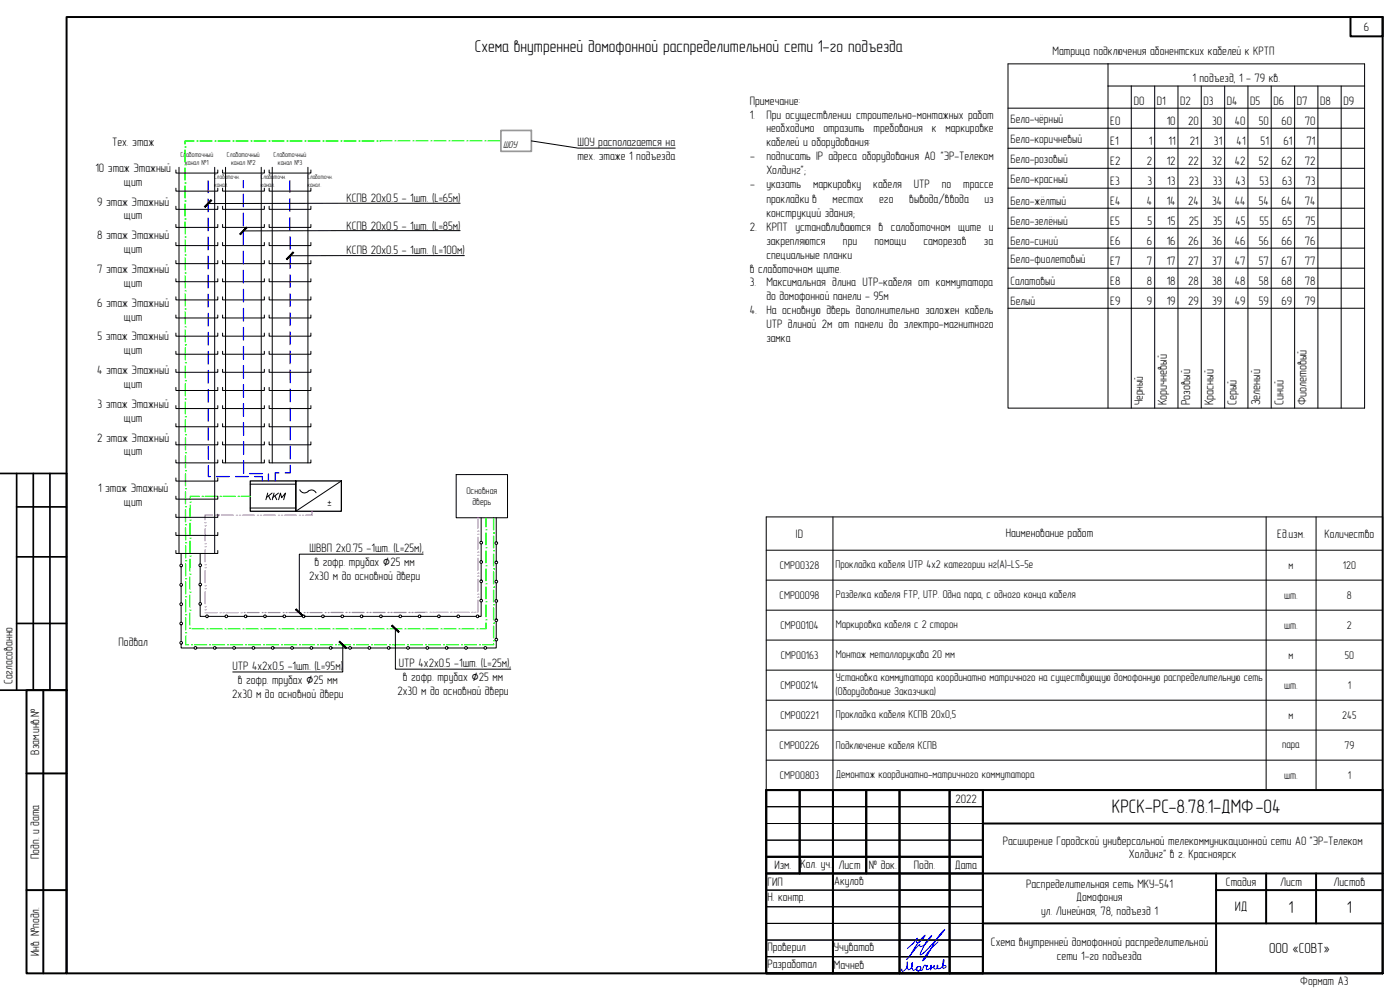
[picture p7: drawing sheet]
<svg xmlns="http://www.w3.org/2000/svg" width="420mm" height="297mm" viewBox="0 0 420 297" stroke-linecap="round" stroke-linejoin="round" font-family="sans-serif">
<g fill="none" stroke="#000" stroke-width=".59">
<path d="M20 5.1h395v286.9h-395zM8 207.1h12v84.9h-12zM13 207.1v84.9M8 232.1h12M230 237.1h185v54.9h-185zM240 237.1v25M250 237.1v54.9M260 237.1v25M270 237.1v54.9M285 237.1v54.9M295 237.1v54.9M230 257.1h65"/>
<path d="M295 247.1h120M8 267.1h12M230 262.1h185M295 277.1h120M365 267.1h50M365 262.1v29.9M380 262.1v15M395 262.1v15"/>
</g>
<path d="M230 237.1h65v54.9h-65zM240 237.1v25M250 237.1v54.9M260 237.1v25M270 237.1v54.9M285 237.1v54.9M230 257.1h65M230 262.1h65" fill="none" stroke="#000" stroke-width=".59"/>
<path d="M230 242h65M230 247.1h65M230 252.1h65M230 267.1h65M230 272.1h65M230 277.1h65M230 282.1h65M230 287h65" fill="none" stroke="#000" stroke-width=".3"/>
<!-- layer: 0 -->
<path d="M270 262.1h15v5h-15zM270 267.1h15v5h-15zM270 287h15v5h-15zM270 282.1h15v4.9h-15z" fill="none" stroke="#000" stroke-width=".3"/>
<path d="M281.5 282.6a17.7 17.7 0 0 0-4.5 5.3l-.1 .4 1.3-1.4a29.4 29.4 0 0 1 4.7-7.5l.6-.4a41.4 41.4 0 0 1-6.4 7l-.9 .5a13.5 13.5 0 0 1 3.4-5.8 5.3 5.3 0 0 1-3.4 3.3l-.1-.6-1.1 .9-2.9 3.6 1.5-1.8 2.5-3.9 1.6-1.6a3.8 3.8 0 0 1-2.5 2.2l-.1-.5 .2-.8-1 1.3-2 1.8M283.2 289.8a.38 .38 0 0 1 .6-.1 .38 .38 0 0 1-.1 .6l-.7 .1v-1.6l.2-.9a2.57 2.57 0 0 1-1.5 2.8 .67 .67 0 0 1-.4-1.1 .71 .71 0 0 1-.1 .9 .71 .71 0 0 1-.9 0l.1-.8v.3l-.8 .4-.3 .6 .1-1.4a1.16 1.16 0 0 1-1.4 1.2l.3-1.2v.3l-.3 .2-.3-.5-.3 .1-.5 1.2-.4 .3-.2-1.1a.83 .83 0 0 1-.2 .9 .83 .83 0 0 1-.8 .2 .7 .7 0 0 1 0-1 .7 .7 0 0 1 1 0l-.2 .9-.4 .3a.68 .68 0 0 1-.6-.6 .68 .68 0 0 1 .3-.7l-.2 .1a1.02 1.02 0 0 1-1.3 .8 2.17 2.17 0 0 1-.1-2.2 1.61 1.61 0 0 1-1.2 2.1l-.3-2.2a2.14 2.14 0 0 1-1.5 2.7l-.2-.7" fill="none" stroke="#00f" stroke-width=".3"/>
<g fill="none" stroke="#000" stroke-width=".3">
<path d="M302.5 19.2h107v103.3h-107zM332.5 19.2v103.3M302.5 32.5h107M302.5 38.5h107M332.5 25.8h77M339.5 25.8v96.7M346.5 25.8v96.7M353.5 25.8v96.7M360.5 25.8v96.7M367.5 25.8v96.7M374.5 25.8v96.7M381.5 25.8v96.7"/>
<path d="M388.5 25.8v96.7M395.5 25.8v96.7M402.5 25.8v96.7M302.5 44.5h107M302.5 50.5h107M302.5 56.5h107M302.5 62.5h107M302.5 68.5h107M302.5 74.5h107M302.5 80.5h107M302.5 86.5h107M302.5 92.5h107"/>
<path d="M230 242h65M230 247.1h65M230 252.1h65M230 267.1h65M230 272.1h65M230 277.1h65M230 282.1h65M230 287h65"/>
</g>
<path d="M0 142.1h20v65h-20M5 142.1v65M5 152.1h15M10 142.1v65M15 142.1v65M5 167.1h15M5 187.1h15" fill="none" stroke="#000" stroke-width=".51"/>
<!-- layer: 0 -->
<path d="M405.3 5.1h9.7v5.8h-9.7z" fill="none" stroke="#000" stroke-width=".59"/>
<path d="M230 155.1h185v82h-185zM250 155.1v82M380 155.1v82M395 155.1v82M230 165.1h185M230 174.1h185M230 183.1h185M230 192.1h185M230 201.1h185M230 210.1h185M230 219.1h185M230 228.1h185" fill="none" stroke="#000" stroke-width=".3"/>
<path d="M148.1 155.3v3.7" fill="none" stroke="#0f0" stroke-width=".38"/>
<circle cx="148.1" cy="159.9" r=".19" fill="#0f0"/>
<path d="M148.1 160.8v3.6" fill="none" stroke="#0f0" stroke-width=".38"/>
<circle cx="148.1" cy="165.3" r=".19" fill="#0f0"/>
<path d="M148.1 166.2v3.6" fill="none" stroke="#0f0" stroke-width=".38"/>
<circle cx="148.1" cy="170.7" r=".19" fill="#0f0"/>
<path d="M148.1 171.6v3.6" fill="none" stroke="#0f0" stroke-width=".38"/>
<circle cx="148.1" cy="176.1" r=".19" fill="#0f0"/>
<path d="M148.1 177v3.6" fill="none" stroke="#0f0" stroke-width=".38"/>
<circle cx="148.1" cy="181.5" r=".19" fill="#0f0"/>
<path d="M148.1 182.4v3.6" fill="none" stroke="#0f0" stroke-width=".38"/>
<circle cx="148.1" cy="186.9" r=".19" fill="#0f0"/>
<path d="M148.1 187.8v3.6" fill="none" stroke="#0f0" stroke-width=".38"/>
<circle cx="148.1" cy="192.3" r=".19" fill="#0f0"/>
<path d="M148.1 193.2v.3h-3.3" fill="none" stroke="#0f0" stroke-width=".38"/>
<circle cx="143.9" cy="193.5" r=".19" fill="#0f0"/>
<path d="M139.4 193.5h3.6" fill="none" stroke="#0f0" stroke-width=".38"/>
<circle cx="138.5" cy="193.5" r=".19" fill="#0f0"/>
<path d="M134 193.5h3.6" fill="none" stroke="#0f0" stroke-width=".38"/>
<circle cx="133.1" cy="193.5" r=".19" fill="#0f0"/>
<path d="M128.6 193.5h3.6" fill="none" stroke="#0f0" stroke-width=".38"/>
<circle cx="127.7" cy="193.5" r=".19" fill="#0f0"/>
<path d="M123.2 193.5h3.6" fill="none" stroke="#0f0" stroke-width=".38"/>
<circle cx="122.3" cy="193.5" r=".19" fill="#0f0"/>
<path d="M117.8 193.5h3.6" fill="none" stroke="#0f0" stroke-width=".38"/>
<circle cx="116.9" cy="193.5" r=".19" fill="#0f0"/>
<path d="M112.4 193.5h3.6" fill="none" stroke="#0f0" stroke-width=".38"/>
<circle cx="111.5" cy="193.5" r=".19" fill="#0f0"/>
<path d="M107 193.5h3.6" fill="none" stroke="#0f0" stroke-width=".38"/>
<circle cx="106.1" cy="193.5" r=".19" fill="#0f0"/>
<path d="M101.6 193.5h3.6" fill="none" stroke="#0f0" stroke-width=".38"/>
<circle cx="100.7" cy="193.5" r=".19" fill="#0f0"/>
<path d="M96.2 193.5h3.6" fill="none" stroke="#0f0" stroke-width=".38"/>
<circle cx="95.3" cy="193.5" r=".19" fill="#0f0"/>
<path d="M90.8 193.5h3.6" fill="none" stroke="#0f0" stroke-width=".38"/>
<circle cx="89.9" cy="193.5" r=".19" fill="#0f0"/>
<path d="M85.4 193.5h3.6" fill="none" stroke="#0f0" stroke-width=".38"/>
<circle cx="84.5" cy="193.5" r=".19" fill="#0f0"/>
<path d="M80 193.5h3.6" fill="none" stroke="#0f0" stroke-width=".38"/>
<circle cx="79.1" cy="193.5" r=".19" fill="#0f0"/>
<path d="M74.6 193.5h3.6" fill="none" stroke="#0f0" stroke-width=".38"/>
<circle cx="73.7" cy="193.5" r=".19" fill="#0f0"/>
<path d="M69.2 193.5h3.6" fill="none" stroke="#0f0" stroke-width=".38"/>
<circle cx="68.3" cy="193.5" r=".19" fill="#0f0"/>
<path d="M63.8 193.5h3.6" fill="none" stroke="#0f0" stroke-width=".38"/>
<circle cx="62.9" cy="193.5" r=".19" fill="#0f0"/>
<path d="M58.4 193.5h3.6" fill="none" stroke="#0f0" stroke-width=".38"/>
<circle cx="57.5" cy="193.5" r=".19" fill="#0f0"/>
<path d="M55.8 190.8v2.7h.8" fill="none" stroke="#0f0" stroke-width=".38"/>
<circle cx="55.7" cy="189.9" r=".19" fill="#0f0"/>
<path d="M55.7 185.4v3.6" fill="none" stroke="#0f0" stroke-width=".38"/>
<circle cx="55.7" cy="184.5" r=".19" fill="#0f0"/>
<path d="M55.7 180v3.6" fill="none" stroke="#0f0" stroke-width=".38"/>
<circle cx="55.7" cy="179.1" r=".19" fill="#0f0"/>
<path d="M55.7 174.6v3.6" fill="none" stroke="#0f0" stroke-width=".38"/>
<circle cx="55.7" cy="173.7" r=".19" fill="#0f0"/>
<path d="M55.7 169.2v3.6" fill="none" stroke="#0f0" stroke-width=".38"/>
<circle cx="55.7" cy="168.3" r=".19" fill="#0f0"/>
<path d="M55.7 163.8v3.6" fill="none" stroke="#0f0" stroke-width=".38"/>
<circle cx="55.7" cy="162.9" r=".19" fill="#0f0"/>
<path d="M55.7 158.4v3.6" fill="none" stroke="#0f0" stroke-width=".38"/>
<circle cx="55.7" cy="157.5" r=".19" fill="#0f0"/>
<path d="M55.7 153v3.6" fill="none" stroke="#0f0" stroke-width=".38"/>
<circle cx="55.7" cy="152.1" r=".19" fill="#0f0"/>
<path d="M55.7 147.6v3.6" fill="none" stroke="#0f0" stroke-width=".38"/>
<circle cx="55.7" cy="146.7" r=".19" fill="#0f0"/>
<path d="M55.7 142.2v3.6" fill="none" stroke="#0f0" stroke-width=".38"/>
<circle cx="55.7" cy="141.3" r=".19" fill="#0f0"/>
<path d="M55.7 136.8v3.6" fill="none" stroke="#0f0" stroke-width=".38"/>
<circle cx="55.7" cy="135.9" r=".19" fill="#0f0"/>
<path d="M55.7 131.4v3.6" fill="none" stroke="#0f0" stroke-width=".38"/>
<circle cx="55.7" cy="130.5" r=".19" fill="#0f0"/>
<path d="M55.6 126v3.6" fill="none" stroke="#0f0" stroke-width=".38"/>
<circle cx="55.6" cy="125.1" r=".19" fill="#0f0"/>
<path d="M55.6 120.6v3.6" fill="none" stroke="#0f0" stroke-width=".38"/>
<circle cx="55.6" cy="119.7" r=".19" fill="#0f0"/>
<path d="M55.6 115.2v3.6" fill="none" stroke="#0f0" stroke-width=".38"/>
<circle cx="55.6" cy="114.3" r=".19" fill="#0f0"/>
<path d="M55.6 109.8v3.6" fill="none" stroke="#0f0" stroke-width=".38"/>
<circle cx="55.6" cy="108.9" r=".19" fill="#0f0"/>
<path d="M55.6 104.4v3.6" fill="none" stroke="#0f0" stroke-width=".38"/>
<circle cx="55.6" cy="103.5" r=".19" fill="#0f0"/>
<path d="M55.6 99v3.6" fill="none" stroke="#0f0" stroke-width=".38"/>
<circle cx="55.6" cy="98.1" r=".19" fill="#0f0"/>
<path d="M55.6 93.6v3.6" fill="none" stroke="#0f0" stroke-width=".38"/>
<circle cx="55.6" cy="92.7" r=".19" fill="#0f0"/>
<path d="M55.6 88.2v3.6" fill="none" stroke="#0f0" stroke-width=".38"/>
<circle cx="55.6" cy="87.3" r=".19" fill="#0f0"/>
<path d="M55.6 82.8v3.6" fill="none" stroke="#0f0" stroke-width=".38"/>
<circle cx="55.6" cy="81.9" r=".19" fill="#0f0"/>
<path d="M55.6 77.4v3.6" fill="none" stroke="#0f0" stroke-width=".38"/>
<circle cx="55.6" cy="76.5" r=".19" fill="#0f0"/>
<path d="M55.6 72v3.6" fill="none" stroke="#0f0" stroke-width=".38"/>
<circle cx="55.6" cy="71.1" r=".19" fill="#0f0"/>
<path d="M55.5 66.6l.1 3.6" fill="none" stroke="#0f0" stroke-width=".38"/>
<circle cx="55.5" cy="65.7" r=".19" fill="#0f0"/>
<path d="M55.5 61.2v3.6" fill="none" stroke="#0f0" stroke-width=".38"/>
<circle cx="55.5" cy="60.3" r=".19" fill="#0f0"/>
<path d="M55.5 55.8v3.6" fill="none" stroke="#0f0" stroke-width=".38"/>
<circle cx="55.5" cy="54.9" r=".19" fill="#0f0"/>
<path d="M55.5 50.4v3.6" fill="none" stroke="#0f0" stroke-width=".38"/>
<circle cx="55.5" cy="49.5" r=".19" fill="#0f0"/>
<path d="M55.5 45v3.6" fill="none" stroke="#0f0" stroke-width=".38"/>
<circle cx="55.5" cy="44.1" r=".19" fill="#0f0"/>
<path d="M58.3 42.3h-2.8v.9" fill="none" stroke="#0f0" stroke-width=".38"/>
<circle cx="59.1" cy="42.3" r=".19" fill="#0f0"/>
<path d="M60 42.3h3.6" fill="none" stroke="#0f0" stroke-width=".38"/>
<circle cx="64.6" cy="42.3" r=".19" fill="#0f0"/>
<path d="M69 42.3h-3.6" fill="none" stroke="#0f0" stroke-width=".38"/>
<circle cx="69.9" cy="42.3" r=".19" fill="#0f0"/>
<path d="M70.8 42.3h3.6" fill="none" stroke="#0f0" stroke-width=".38"/>
<circle cx="75.4" cy="42.3" r=".19" fill="#0f0"/>
<path d="M76.2 42.3h3.6" fill="none" stroke="#0f0" stroke-width=".38"/>
<circle cx="80.7" cy="42.3" r=".19" fill="#0f0"/>
<path d="M81.7 42.3h3.6" fill="none" stroke="#0f0" stroke-width=".38"/>
<circle cx="86.1" cy="42.3" r=".19" fill="#0f0"/>
<path d="M87 42.3h3.6" fill="none" stroke="#0f0" stroke-width=".38"/>
<circle cx="91.5" cy="42.3" r=".19" fill="#0f0"/>
<path d="M92.5 42.3h3.6" fill="none" stroke="#0f0" stroke-width=".38"/>
<circle cx="96.9" cy="42.3" r=".19" fill="#0f0"/>
<path d="M97.8 42.3h3.6" fill="none" stroke="#0f0" stroke-width=".38"/>
<circle cx="102.3" cy="42.3" r=".19" fill="#0f0"/>
<path d="M103.3 42.3h3.5" fill="none" stroke="#0f0" stroke-width=".38"/>
<circle cx="107.7" cy="42.3" r=".19" fill="#0f0"/>
<path d="M108.6 42.3h3.6" fill="none" stroke="#0f0" stroke-width=".38"/>
<circle cx="113.2" cy="42.3" r=".19" fill="#0f0"/>
<path d="M117.6 42.2l-3.6 .1" fill="none" stroke="#0f0" stroke-width=".38"/>
<circle cx="118.5" cy="42.2" r=".19" fill="#0f0"/>
<path d="M119.4 42.2h3.6" fill="none" stroke="#0f0" stroke-width=".38"/>
<circle cx="124" cy="42.2" r=".19" fill="#0f0"/>
<path d="M124.8 42.2h3.6" fill="none" stroke="#0f0" stroke-width=".38"/>
<circle cx="129.3" cy="42.2" r=".19" fill="#0f0"/>
<path d="M130.3 42.2h3.6" fill="none" stroke="#0f0" stroke-width=".38"/>
<circle cx="134.7" cy="42.2" r=".19" fill="#0f0"/>
<path d="M135.6 42.2h3.6" fill="none" stroke="#0f0" stroke-width=".38"/>
<circle cx="140.1" cy="42.2" r=".19" fill="#0f0"/>
<path d="M141.1 42.2h3.6" fill="none" stroke="#0f0" stroke-width=".38"/>
<circle cx="145.5" cy="42.2" r=".19" fill="#0f0"/>
<path d="M146.4 42.2h3.7M145.8 155.3v2.8" fill="none" stroke="#0f0" stroke-width=".38"/>
<path d="M136.9 142.4h15.4v12.9h-15.4z" fill="none" stroke="#000" stroke-width=".3"/>
<path d="M75.1 144.3h13.7v9.1h-13.7zM88.8 144.3h13.6v9.1h-13.6z" fill="none" stroke="#000" stroke-width=".38"/>
<path d="M75.1 145.3h13.7M75.1 152.4h13.7M90 147a1.5 1.5 0 0 0 2.5 .4M92.5 147.4a1.5 1.5 0 0 1 2.3 .5M102.4 144.3l-13.6 9.1" fill="none" stroke="#000" stroke-width=".3"/>
<g fill="none" stroke="#000" stroke-width=".3">
<path d="M66.8 51v.9h12.5v-.9M66.8 56.5v.8h12.5v-.8M67.7 50.2v88.7M78.4 50.2v88.7M66.8 61.9v.9h12.5v-.9M66.8 67.3v.9h12.5v-.9M66.8 72.8v.9h12.5v-.9M66.8 78.2v.9h12.5v-.9M66.8 83.6v.9h12.5v-.9M66.8 89.1v.9h12.5v-.9M66.8 94.5v.9h12.5v-.9M66.8 99.9v1h12.5v-1"/>
<path d="M66.8 105.4v.9h12.5v-.9M66.8 110.8v.9h12.5v-.9M66.8 116.2v1h12.5v-1M66.8 121.7v.9h12.5v-.9M66.8 127.1v.9h12.5v-.9M66.8 132.6v.9h12.5v-.9M66.8 138v.9h12.5v-.9"/>
</g>
<circle cx="145.8" cy="158.9" r=".19" fill="#0f0"/>
<path d="M145.8 159.8v3.6" fill="none" stroke="#0f0" stroke-width=".38"/>
<circle cx="145.8" cy="164.3" r=".19" fill="#0f0"/>
<path d="M145.8 165.3v3.6" fill="none" stroke="#0f0" stroke-width=".38"/>
<circle cx="145.8" cy="169.7" r=".19" fill="#0f0"/>
<path d="M145.8 170.6v3.6" fill="none" stroke="#0f0" stroke-width=".38"/>
<circle cx="145.8" cy="175.2" r=".19" fill="#0f0"/>
<path d="M145.8 176.1v3.5" fill="none" stroke="#0f0" stroke-width=".38"/>
<circle cx="145.8" cy="180.5" r=".19" fill="#0f0"/>
<path d="M145.8 181.4v3.6" fill="none" stroke="#0f0" stroke-width=".38"/>
<circle cx="145.8" cy="186" r=".19" fill="#0f0"/>
<path d="M145.8 186.8v1.9h-1.7" fill="none" stroke="#0f0" stroke-width=".38"/>
<circle cx="143.2" cy="188.7" r=".19" fill="#0f0"/>
<path d="M138.6 188.7h3.6" fill="none" stroke="#0f0" stroke-width=".38"/>
<circle cx="137.8" cy="188.7" r=".19" fill="#0f0"/>
<path d="M133.3 188.7h3.6" fill="none" stroke="#0f0" stroke-width=".38"/>
<circle cx="132.4" cy="188.7" r=".19" fill="#0f0"/>
<path d="M127.8 188.7h3.6" fill="none" stroke="#0f0" stroke-width=".38"/>
<circle cx="127" cy="188.7" r=".19" fill="#0f0"/>
<path d="M122.5 188.7h3.6" fill="none" stroke="#0f0" stroke-width=".38"/>
<circle cx="121.5" cy="188.7" r=".19" fill="#0f0"/>
<path d="M117.1 188.7h3.5" fill="none" stroke="#0f0" stroke-width=".38"/>
<circle cx="116.2" cy="188.7" r=".19" fill="#0f0"/>
<path d="M111.7 188.7h3.6" fill="none" stroke="#0f0" stroke-width=".38"/>
<circle cx="110.7" cy="188.7" r=".19" fill="#0f0"/>
<path d="M106.3 188.7h3.6" fill="none" stroke="#0f0" stroke-width=".38"/>
<circle cx="105.4" cy="188.7" r=".19" fill="#0f0"/>
<path d="M100.9 188.7h3.6" fill="none" stroke="#0f0" stroke-width=".38"/>
<circle cx="99.9" cy="188.7" r=".19" fill="#0f0"/>
<path d="M95.5 188.7h3.6" fill="none" stroke="#0f0" stroke-width=".38"/>
<circle cx="94.6" cy="188.7" r=".19" fill="#0f0"/>
<path d="M90 188.7h3.6" fill="none" stroke="#0f0" stroke-width=".38"/>
<circle cx="89.2" cy="188.7" r=".19" fill="#0f0"/>
<path d="M84.7 188.7h3.6" fill="none" stroke="#0f0" stroke-width=".38"/>
<circle cx="83.8" cy="188.7" r=".19" fill="#0f0"/>
<path d="M79.2 188.7h3.6" fill="none" stroke="#0f0" stroke-width=".38"/>
<circle cx="78.4" cy="188.7" r=".19" fill="#0f0"/>
<path d="M73.9 188.7h3.6" fill="none" stroke="#0f0" stroke-width=".38"/>
<circle cx="72.9" cy="188.7" r=".19" fill="#0f0"/>
<path d="M68.5 188.7h3.6" fill="none" stroke="#0f0" stroke-width=".38"/>
<circle cx="67.6" cy="188.7" r=".19" fill="#0f0"/>
<path d="M63.1 188.7h3.6" fill="none" stroke="#0f0" stroke-width=".38"/>
<circle cx="62.1" cy="188.7" r=".19" fill="#0f0"/>
<path d="M57.7 188.7h3.6" fill="none" stroke="#0f0" stroke-width=".38"/>
<circle cx="56.9" cy="188.5" r=".19" fill="#0f0"/>
<path d="M57 184l-.1 3.6" fill="none" stroke="#0f0" stroke-width=".38"/>
<circle cx="57" cy="183.1" r=".19" fill="#0f0"/>
<path d="M57 178.6v3.6" fill="none" stroke="#0f0" stroke-width=".38"/>
<circle cx="57" cy="177.7" r=".19" fill="#0f0"/>
<path d="M57 173.2v3.6" fill="none" stroke="#0f0" stroke-width=".38"/>
<circle cx="57" cy="172.3" r=".19" fill="#0f0"/>
<path d="M57 167.8v3.6" fill="none" stroke="#0f0" stroke-width=".38"/>
<circle cx="57" cy="166.9" r=".19" fill="#0f0"/>
<path d="M57 162.4v3.6" fill="none" stroke="#0f0" stroke-width=".38"/>
<circle cx="57" cy="161.5" r=".19" fill="#0f0"/>
<path d="M57 157v3.6" fill="none" stroke="#0f0" stroke-width=".38"/>
<circle cx="57" cy="156.1" r=".19" fill="#0f0"/>
<path d="M57.1 151.6l-.1 3.6" fill="none" stroke="#0f0" stroke-width=".38"/>
<circle cx="57.1" cy="150.7" r=".19" fill="#0f0"/>
<path d="M59.8 148.9h-2.7v.9" fill="none" stroke="#0f0" stroke-width=".38"/>
<circle cx="60.7" cy="148.9" r=".19" fill="#0f0"/>
<path d="M61.6 148.9h3.6" fill="none" stroke="#0f0" stroke-width=".38"/>
<circle cx="66.1" cy="148.9" r=".19" fill="#0f0"/>
<path d="M67 148.9h3.6" fill="none" stroke="#0f0" stroke-width=".38"/>
<circle cx="71.5" cy="148.9" r=".19" fill="#0f0"/>
<path d="M72.4 148.9h2.7" fill="none" stroke="#0f0" stroke-width=".38"/>
<path d="M143.4 155.3v3.2" fill="none" stroke="#f0f" stroke-width=".38"/>
<g fill="#f0f">
<circle cx="143.4" cy="159.4" r=".19"/>
<circle cx="143.4" cy="160.3" r=".19"/>
</g>
<path d="M143.4 161.2v3.6" fill="none" stroke="#f0f" stroke-width=".38"/>
<g fill="#f0f">
<circle cx="143.4" cy="165.7" r=".19"/>
<circle cx="143.4" cy="166.6" r=".19"/>
</g>
<path d="M143.4 167.5v3.6" fill="none" stroke="#f0f" stroke-width=".38"/>
<g fill="#f0f">
<circle cx="143.4" cy="172" r=".19"/>
<circle cx="143.4" cy="172.9" r=".19"/>
</g>
<path d="M143.4 173.8v3.6" fill="none" stroke="#f0f" stroke-width=".38"/>
<g fill="#f0f">
<circle cx="143.4" cy="178.3" r=".19"/>
<circle cx="143.4" cy="179.2" r=".19"/>
</g>
<path d="M143.4 180.1v3.6" fill="none" stroke="#f0f" stroke-width=".38"/>
<g fill="#f0f">
<circle cx="142.5" cy="183.7" r=".19"/>
<circle cx="141.6" cy="183.7" r=".19"/>
</g>
<path d="M137.2 183.7h3.6" fill="none" stroke="#f0f" stroke-width=".38"/>
<g fill="#f0f">
<circle cx="136.3" cy="183.7" r=".19"/>
<circle cx="135.3" cy="183.7" r=".19"/>
</g>
<path d="M130.9 183.7h3.6" fill="none" stroke="#f0f" stroke-width=".38"/>
<g fill="#f0f">
<circle cx="130" cy="183.7" r=".19"/>
<circle cx="129.1" cy="183.7" r=".19"/>
</g>
<path d="M128.1 183.7l-3.6 .1" fill="none" stroke="#f0f" stroke-width=".38"/>
<g fill="#f0f">
<circle cx="123.7" cy="183.8" r=".19"/>
<circle cx="122.8" cy="183.8" r=".19"/>
</g>
<path d="M118.2 183.8h3.7" fill="none" stroke="#f0f" stroke-width=".38"/>
<g fill="#f0f">
<circle cx="117.3" cy="183.8" r=".19"/>
<circle cx="116.5" cy="183.8" r=".19"/>
</g>
<path d="M112 183.8h3.6" fill="none" stroke="#f0f" stroke-width=".38"/>
<g fill="#f0f">
<circle cx="111" cy="183.8" r=".19"/>
<circle cx="110.2" cy="183.8" r=".19"/>
</g>
<path d="M105.7 183.8h3.6" fill="none" stroke="#f0f" stroke-width=".38"/>
<g fill="#f0f">
<circle cx="104.8" cy="183.8" r=".19"/>
<circle cx="103.8" cy="183.8" r=".19"/>
</g>
<path d="M99.4 183.8h3.6" fill="none" stroke="#f0f" stroke-width=".38"/>
<g fill="#f0f">
<circle cx="98.5" cy="183.8" r=".19"/>
<circle cx="97.6" cy="183.8" r=".19"/>
</g>
<path d="M93 183.8h3.6" fill="none" stroke="#f0f" stroke-width=".38"/>
<g fill="#f0f">
<circle cx="92.2" cy="183.8" r=".19"/>
<circle cx="91.3" cy="183.8" r=".19"/>
</g>
<path d="M86.7 183.8h3.6" fill="none" stroke="#f0f" stroke-width=".38"/>
<g fill="#f0f">
<circle cx="85.9" cy="183.8" r=".19"/>
<circle cx="85" cy="183.8" r=".19"/>
</g>
<path d="M80.5 183.8h3.6" fill="none" stroke="#f0f" stroke-width=".38"/>
<g fill="#f0f">
<circle cx="79.5" cy="183.8" r=".19"/>
<circle cx="78.7" cy="183.8" r=".19"/>
</g>
<path d="M74.2 183.8h3.6" fill="none" stroke="#f0f" stroke-width=".38"/>
<g fill="#f0f">
<circle cx="73.3" cy="183.8" r=".19"/>
<circle cx="72.3" cy="183.8" r=".19"/>
</g>
<path d="M67.9 183.8h3.6" fill="none" stroke="#f0f" stroke-width=".38"/>
<g fill="#f0f">
<circle cx="67" cy="183.8" r=".19"/>
<circle cx="66" cy="183.8" r=".19"/>
</g>
<path d="M61.6 183.8h3.6" fill="none" stroke="#f0f" stroke-width=".38"/>
<g fill="#f0f">
<circle cx="61.6" cy="183" r=".19"/>
<circle cx="61.6" cy="182.1" r=".19"/>
</g>
<path d="M61.6 177.5v3.6" fill="none" stroke="#f0f" stroke-width=".38"/>
<g fill="#f0f">
<circle cx="61.6" cy="176.6" r=".19"/>
<circle cx="61.6" cy="175.8" r=".19"/>
</g>
<path d="M61.6 171.2v3.6" fill="none" stroke="#f0f" stroke-width=".38"/>
<g fill="#f0f">
<circle cx="61.6" cy="170.3" r=".19"/>
<circle cx="61.6" cy="169.4" r=".19"/>
</g>
<path d="M61.6 165v3.6" fill="none" stroke="#f0f" stroke-width=".38"/>
<g fill="#f0f">
<circle cx="61.6" cy="164" r=".19"/>
<circle cx="61.6" cy="163.1" r=".19"/>
</g>
<path d="M61.6 158.7v3.5" fill="none" stroke="#f0f" stroke-width=".38"/>
<g fill="#f0f">
<circle cx="61.6" cy="157.8" r=".19"/>
<circle cx="61.5" cy="156.8" r=".19"/>
</g>
<path d="M63.8 154.5h-2.3v1.4" fill="none" stroke="#f0f" stroke-width=".38"/>
<g fill="#f0f">
<circle cx="64.6" cy="154.5" r=".19"/>
<circle cx="65.5" cy="154.5" r=".19"/>
</g>
<path d="M66.5 154.5l3.6 .1" fill="none" stroke="#f0f" stroke-width=".38"/>
<g fill="#f0f">
<circle cx="71" cy="154.6" r=".19"/>
<circle cx="71.8" cy="154.6" r=".19"/>
</g>
<path d="M72.7 154.6h3.6" fill="none" stroke="#f0f" stroke-width=".38"/>
<g fill="#f0f">
<circle cx="77.3" cy="154.6" r=".19"/>
<circle cx="78.1" cy="154.6" r=".19"/>
</g>
<path d="M79 154.6h3.6" fill="none" stroke="#f0f" stroke-width=".38"/>
<g fill="#f0f">
<circle cx="83.6" cy="154.6" r=".19"/>
<circle cx="84.5" cy="154.6" r=".19"/>
</g>
<path d="M85.3 154.6h3.6" fill="none" stroke="#f0f" stroke-width=".38"/>
<g fill="#f0f">
<circle cx="89.8" cy="154.6" r=".19"/>
<circle cx="90.8" cy="154.6" r=".19"/>
</g>
<path d="M93.6 153.4v1.2h-1.9" fill="none" stroke="#f0f" stroke-width=".38"/>
<g fill="none" stroke="#000" stroke-width=".3">
<path d="M144.4 155.3v7.2M148.9 155.3v7.2M54.4 170.1v5M54.4 175.9v5M54.4 166.1v3.2M60.1 170v5M60.1 175.8v5M60.1 166.1v3.1M144.4 174.9v5M144.4 169.1v5M144.4 163.3v5M148.9 174.9v5"/>
<path d="M148.9 169.1v5M148.9 163.4v4.9M54.4 181.7v5M54.4 187.5v5M54.4 193.3v1.1h3.8M59 194.4h5M60.1 181.6v3.3h1.6M62.5 184.9h5M64.8 194.4h5M68.3 184.9h5M70.6 194.4h5M74.1 184.9h5"/>
<path d="M76.4 194.4h5M79.9 184.9h5M82.2 194.4h5M85.7 184.9h5M88 194.4h5M91.5 184.9h5M93.8 194.4h5M97.3 184.9h5M99.6 194.4h5M103.1 184.9h5M105.4 194.4h5M108.9 184.9h5"/>
<path d="M111.2 194.4h5M114.7 184.9h5M117 194.4h5M120.5 184.9h5M122.8 194.4h5M126.3 184.9h5M128.6 194.4h5M132.1 184.9h5M134.4 194.4h5M137.9 184.9h5M140.2 194.4h5M144.4 180.7v4.2h-.7"/>
<path d="M148.9 192.3v2.1h-2.9M148.9 186.5v5M148.9 180.7v5"/>
<circle cx="54.4" cy="175.5" r=".4"/>
<circle cx="54.4" cy="169.7" r=".4"/>
<circle cx="60.1" cy="169.6" r=".4"/>
<circle cx="60.1" cy="175.4" r=".4"/>
<circle cx="144.4" cy="168.6" r=".4"/>
<circle cx="144.4" cy="174.4" r=".4"/>
<circle cx="144.4" cy="162.8" r=".4"/>
<circle cx="148.9" cy="174.5" r=".4"/>
<circle cx="148.9" cy="168.7" r=".4"/>
<circle cx="148.9" cy="162.9" r=".4"/>
<circle cx="54.4" cy="187.1" r=".4"/>
<circle cx="54.4" cy="192.9" r=".4"/>
<circle cx="54.4" cy="181.3" r=".4"/>
<circle cx="58.7" cy="194.4" r=".4"/>
<circle cx="60.1" cy="181.2" r=".4"/>
<circle cx="62.1" cy="184.9" r=".4"/>
<circle cx="64.5" cy="194.4" r=".4"/>
<circle cx="67.9" cy="184.9" r=".4"/>
<circle cx="70.3" cy="194.4" r=".4"/>
<circle cx="73.7" cy="184.9" r=".4"/>
<circle cx="76.1" cy="194.4" r=".4"/>
<circle cx="79.5" cy="184.9" r=".4"/>
<circle cx="81.9" cy="194.4" r=".4"/>
<circle cx="85.3" cy="184.9" r=".4"/>
<circle cx="87.7" cy="194.4" r=".4"/>
<circle cx="91.1" cy="184.9" r=".4"/>
<circle cx="93.5" cy="194.4" r=".4"/>
<circle cx="96.9" cy="184.9" r=".4"/>
<circle cx="99.3" cy="194.4" r=".4"/>
<circle cx="102.7" cy="184.9" r=".4"/>
<circle cx="105.1" cy="194.4" r=".4"/>
<circle cx="108.5" cy="184.9" r=".4"/>
<circle cx="110.8" cy="194.4" r=".4"/>
<circle cx="114.3" cy="184.9" r=".4"/>
<circle cx="116.6" cy="194.4" r=".4"/>
<circle cx="120.1" cy="184.9" r=".4"/>
<circle cx="122.4" cy="194.4" r=".4"/>
<circle cx="125.9" cy="184.9" r=".4"/>
<circle cx="128.2" cy="194.4" r=".4"/>
<circle cx="131.7" cy="184.9" r=".4"/>
<circle cx="134" cy="194.4" r=".4"/>
<circle cx="137.5" cy="184.9" r=".4"/>
<circle cx="139.8" cy="194.4" r=".4"/>
<circle cx="143.3" cy="184.9" r=".4"/>
<circle cx="144.4" cy="180.2" r=".4"/>
<circle cx="145.6" cy="194.4" r=".4"/>
<circle cx="148.9" cy="191.9" r=".4"/>
<circle cx="148.9" cy="180.3" r=".4"/>
<circle cx="148.9" cy="186.1" r=".4"/>
</g>
<path d="M150.3 39.1h9.2v6.3h-9.2z" fill="none" stroke="#989898" stroke-width=".51"/>
<g fill="none" stroke="#00f" stroke-width=".38">
<path d="M62.4 54.2v3.6M62.4 59.7v3.8M73 54.2v2.1M73 58.2v3.8M87 54.2v3.5M87 59.6v3.8M62.4 65.4v3.8M62.4 71.1v3.9M62.4 76.9v3.8M73 64v3.8M73 69.7v3.8M73 75.4v3.8"/>
<path d="M87 65.3v3.8M87 71v3.8M87 76.7v3.8M62.4 82.6v3.8M62.4 88.3v3.8M62.5 94v3.8M62.5 99.7v3.8M73 81.1v3.8M73.1 86.8v3.8M73.1 92.5v3.8M73.1 98.2v3.9M87 82.5v3.8"/>
<path d="M87 88.2v3.8M87 93.9v3.8M87 99.6v3.8M62.5 105.4v3.8M62.5 111.2v3.8M62.5 116.9v3.8M73.1 104v3.8M73.1 109.7v3.8M73.1 115.4v3.8M87 111l.1 3.8M87 105.3v3.8M87.1 116.7v3.9"/>
<path d="M62.5 134v3.8M62.5 122.6v3.8M62.5 128.3v3.8M62.5 139.7v3.3h.6M73.1 121.1v3.8M73.1 126.8v3.8M73.1 132.5v3.8M73.1 138.2v3.8M87.1 139.6v2.3h-1.5M87.1 122.5v3.8M87.1 128.2v3.8M87.1 133.9v3.8"/>
<path d="M65 143h3.8M70.7 143h3.8M74.9 142.1h3.8M76.4 143h2.3v1.3M80.6 142.2v2.1M83.7 141.9h-1.1v2.4"/>
</g>
<g fill="none" stroke="#000" stroke-width=".3">
<path d="M52.8 51v.9h12.6v-.9M52.8 56.5v.8h12.6v-.8M53.7 50.2v115.9M64.4 50.2v115.9M80.8 51v.9h12.5v-.9M80.8 56.5v.8h12.5v-.8M81.7 50.2v88.7M92.4 50.2v88.7M52.8 61.9v.9h12.6v-.9M52.8 67.3v.9h12.6v-.9M52.8 72.8v.9h12.6v-.9M52.8 78.2v.9h12.6v-.9"/>
<path d="M80.8 61.9v.9h12.5v-.9M80.8 67.3v.9h12.5v-.9M80.8 72.8v.9h12.5v-.9M80.8 78.2v.9h12.5v-.9M52.8 83.6v.9h12.6v-.9M52.8 89.1v.9h12.6v-.9M52.8 94.5v.9h12.6v-.9M52.8 99.9v1h12.6v-1M80.8 83.6v.9h12.5v-.9M80.8 89.1v.9h12.5v-.9M80.8 94.5v.9h12.5v-.9M80.8 99.9v1h12.5v-1"/>
<path d="M52.8 105.4v.9h12.6v-.9M52.8 110.8v.9h12.6v-.9M52.8 116.2v1h12.6v-1M80.8 105.4v.9h12.5v-.9M80.8 110.8v.9h12.5v-.9M80.8 116.2v1h12.5v-1M52.8 121.7v.9h12.6v-.9M52.8 127.1v.9h12.6v-.9M52.8 132.6v.9h12.6v-.9M52.8 138v.9h12.6v-.9M80.8 121.7v.9h12.5v-.9M80.8 127.1v.9h12.5v-.9"/>
<path d="M80.8 132.6v.9h12.5v-.9M80.8 138v.9h12.5v-.9M52.8 143.4v.9h12.6v-.9M52.8 148.9v.9h12.6v-.9M52.8 154.3v.9h12.6v-.9M52.8 159.8v.8h12.6v-.8M52.8 165.2v.9h12.6v-.9"/>
</g>
<!-- layer: 0 -->
<path d="M159.5 42.3l13.9 2.1h29.2M138.1 61l-75.7 .1M138.1 69.2l-65.1 .1M139.4 76.7h-52.4M127 166.3h-37.2v17.5M102.9 193.5v8.1h-33.1M118.7 188.7v12.1h34.6" fill="none" stroke="#000" stroke-width=".3"/>
<g fill="#fff" stroke="#fff" stroke-width=".3">
<path d="M90.6 161.8v14.2l37.7-14.2zM90.6 176l37.7-14.2v14.2z"/>
<path d="M102.9 56.7v5.4l36.4-5.4zM102.9 62.1l36.4-5.4v5.4z"/>
<path d="M102.9 65v5.3l36.4-5.3zM102.9 70.3l36.4-5.3v5.3z"/>
<path d="M102.9 72.5v5.3l37.7-5.3zM102.9 77.8l37.7-5.3v5.3z"/>
<path d="M117.4 196.3v14.2l37.2-14.2zM117.4 210.5l37.2-14.2v14.2z"/>
<path d="M68.6 197.2v14.2l35.5-14.2zM68.6 211.4l35.5-14.2v14.2z"/>
</g>
<!-- layer: 0 -->
<g fill="#000" stroke="#000" stroke-width=".3">
<path d="M63.3 60l-1.7 2.2 1.9-2zM63.3 60l-1.7 2.2-.3-.2z"/>
<path d="M73.9 68.2l-1.8 2.2 2-2zM73.9 68.2l-1.8 2.2-.2-.2z"/>
<path d="M87.9 75.6l-1.8 2.3 2-2.1zM87.9 75.6l-1.8 2.3-.2-.2z"/>
<path d="M88.9 182.7l-.2 .2 2.2 1.8zM88.7 182.9l2.2 1.8-.2 .2z"/>
<path d="M101.8 192.6l2 2 .2-.2zM101.8 192.6l.2-.2 2 2z"/>
<path d="M117.6 187.8l1.9 2 .3-.2zM117.6 187.8l.2-.2 2 2z"/>
</g>
<text font-size="5.9" x="333.7" y="244">КРСК-РС-8.78.1-ДМФ-04</text>
<g font-size="5.1">
<text x="142.5" y="15.5">Схема внутренней домофонной распределительной сети 1-го подъезда</text>
<text x="386.7" y="273.8">1</text>
<text x="404.2" y="273.8">1</text>
</g>
<text font-size="4.9" x="78.7" y="151">ККМ</text>
<text font-size="4.4" x="380.9" y="286.1">ООО «СОВТ»</text>
<text font-size="4.1" x="370.5" y="273.4">ИД</text>
<g font-size="3.9">
<text x="350.1" y="121.7" transform="rotate(-90 350.1 121.7)">Коричневый</text>
<text x="357.2" y="121.7" transform="rotate(-90 357.2 121.7)">Розовый</text>
<text x="364.2" y="121.7" transform="rotate(-90 364.2 121.7)">Красный</text>
<text x="371.1" y="121.7" transform="rotate(-90 371.1 121.7)">Серый</text>
<text x="378.2" y="121.7" transform="rotate(-90 378.2 121.7)">Зеленый</text>
<text x="385.1" y="121.7" transform="rotate(-90 385.1 121.7)">Синий</text>
<text x="392.1" y="121.7" transform="rotate(-90 392.1 121.7)">Фиолетовый</text>
</g>
<g font-size="3.7">
<text x="409.3" y="9.3">6</text>
<text x="315.9" y="16.5">Матрица подключения абонентских кабелей к КРТП</text>
<text x="357.8" y="24.6">1 подъезд, 1 - 79 кв.</text>
<text x="225" y="31.4">Примечание:</text>
<text x="225" y="35.6">1.</text>
<text x="230" y="35.6">При осуществлении строительно-монтажных работ</text>
<text x="340.2" y="31.6">D0</text>
<text x="347.2" y="31.6">D1</text>
<text x="354.2" y="31.6">D2</text>
<text x="361.2" y="31.6">D3</text>
<text x="368.2" y="31.6">D4</text>
<text x="375.2" y="31.6">D5</text>
<text x="382.2" y="31.6">D6</text>
<text x="389.2" y="31.6">D7</text>
<text x="396.2" y="31.6">D8</text>
<text x="403.2" y="31.6">D9</text>
<text x="230" y="39.7">необходимо</text>
<text x="247.1" y="39.7">отразить</text>
<text x="262.2" y="39.7">требования</text>
<text x="279.7" y="39.7">к</text>
<text x="283.8" y="39.7">маркировке</text>
<text x="333.2" y="37.6">E0</text>
<text x="350.1" y="37.6">10</text>
<text x="356.6" y="37.6">20</text>
<text x="363.8" y="37.6">30</text>
<text x="370.6" y="37.6">40</text>
<text x="377.8" y="37.6">50</text>
<text x="384.6" y="37.6">60</text>
<text x="391.6" y="37.6">70</text>
<text x="33.7" y="43.8">Тех. этаж</text>
<text x="173.3" y="43.9">ШОУ располагается на</text>
<text x="230" y="43.9">кабелей и оборудования:</text>
<text x="333.2" y="43.6">E1</text>
<text x="344.8" y="43.6">1</text>
<text x="350.7" y="43.6">11</text>
<text x="357.1" y="43.6">21</text>
<text x="364.3" y="43.6">31</text>
<text x="371.1" y="43.6">41</text>
<text x="378.3" y="43.6">51</text>
<text x="385.1" y="43.6">61</text>
<text x="392.1" y="43.6">71</text>
<text x="28.6" y="51.6">10 этаж Этажный</text>
<text x="173.3" y="48.1">тех. этаже 1 подъезда</text>
<text x="225.1" y="48.1">-</text>
<text x="230" y="48.1">подписать IP адреса оборудования АО &quot;ЭР-Телеком</text>
<text x="230" y="52.3">Холдинг&quot;;</text>
<text x="333.2" y="49.6">E2</text>
<text x="344.2" y="49.6">2</text>
<text x="350.1" y="49.6">12</text>
<text x="356.6" y="49.6">22</text>
<text x="363.8" y="49.6">32</text>
<text x="370.6" y="49.6">42</text>
<text x="377.8" y="49.6">52</text>
<text x="384.6" y="49.6">62</text>
<text x="391.6" y="49.6">72</text>
<text x="37.2" y="55.7">щит</text>
<text x="225.1" y="56.4">-</text>
<text x="230" y="56.4">указать</text>
<text x="244" y="56.4">маркировку</text>
<text x="262.1" y="56.4">кабеля</text>
<text x="274.2" y="56.4">UTP</text>
<text x="282.7" y="56.4">по</text>
<text x="289.1" y="56.4">трассе</text>
<text x="333.2" y="55.6">E3</text>
<text x="344.4" y="55.6">3</text>
<text x="350.3" y="55.6">13</text>
<text x="356.8" y="55.6">23</text>
<text x="364" y="55.6">33</text>
<text x="370.8" y="55.6">43</text>
<text x="378" y="55.6">53</text>
<text x="384.8" y="55.6">63</text>
<text x="391.8" y="55.6">73</text>
<text x="29.2" y="61.7">9 этаж Этажный</text>
<text x="37.2" y="65.9">щит</text>
<text x="104" y="60.6">КСПВ 20x0.5 - 1шт. (L=65м)</text>
<text x="230" y="60.9">прокладки в</text>
<text x="230" y="65.1">конструкций здания;</text>
<text x="249.9" y="60.9">местах</text>
<text x="263.9" y="60.9">его</text>
<text x="272.9" y="60.9">вывода/ввода</text>
<text x="295.4" y="60.9">из</text>
<text x="333.2" y="61.6">E4</text>
<text x="344.2" y="61.6">4</text>
<text x="350.1" y="61.6">14</text>
<text x="356.6" y="61.6">24</text>
<text x="363.8" y="61.6">34</text>
<text x="370.6" y="61.6">44</text>
<text x="377.8" y="61.6">54</text>
<text x="384.6" y="61.6">64</text>
<text x="391.6" y="61.6">74</text>
<text x="29.2" y="71.8">8 этаж Этажный</text>
<text x="104" y="68.9">КСПВ 20x0.5 - 1шт. (L=85м)</text>
<text x="225" y="69.2">2.</text>
<text x="230" y="69.2">КРПТ устанавливаются в салоботочном щите и</text>
<text x="333.2" y="67.6">E5</text>
<text x="344.4" y="67.6">5</text>
<text x="350.3" y="67.6">15</text>
<text x="356.8" y="67.6">25</text>
<text x="364" y="67.6">35</text>
<text x="370.8" y="67.6">45</text>
<text x="378" y="67.6">55</text>
<text x="384.8" y="67.6">65</text>
<text x="391.8" y="67.6">75</text>
<text x="37.2" y="76">щит</text>
<text x="104" y="76.4">КСПВ 20x0.5 - 1шт. (L=100м)</text>
<text x="230" y="73.4">закрепляются</text>
<text x="230" y="77.6">специальные планки</text>
<text x="253" y="73.4">при</text>
<text x="262.5" y="73.4">помощи</text>
<text x="277.1" y="73.4">саморезов</text>
<text x="295.3" y="73.4">за</text>
<text x="333.2" y="73.6">E6</text>
<text x="344.2" y="73.6">6</text>
<text x="350.1" y="73.6">16</text>
<text x="356.6" y="73.6">26</text>
<text x="363.8" y="73.6">36</text>
<text x="370.6" y="73.6">46</text>
<text x="377.8" y="73.6">56</text>
<text x="384.6" y="73.6">66</text>
<text x="391.6" y="73.6">76</text>
<text x="29.2" y="81.9">7 этаж Этажный</text>
<text x="225" y="81.8">в слаботочном щите.</text>
<text x="333.2" y="79.6">E7</text>
<text x="344.2" y="79.6">7</text>
<text x="350.1" y="79.6">17</text>
<text x="356.6" y="79.6">27</text>
<text x="363.8" y="79.6">37</text>
<text x="370.6" y="79.6">47</text>
<text x="377.8" y="79.6">57</text>
<text x="384.6" y="79.6">67</text>
<text x="391.6" y="79.6">77</text>
<text x="37.2" y="86.1">щит</text>
<text x="225" y="85.9">3.</text>
<text x="230" y="85.9">Максимальная длина UTP-кабеля от коммутатора</text>
<text x="333.2" y="85.6">E8</text>
<text x="344.2" y="85.6">8</text>
<text x="350.1" y="85.6">18</text>
<text x="356.6" y="85.6">28</text>
<text x="363.8" y="85.6">38</text>
<text x="370.6" y="85.6">48</text>
<text x="377.8" y="85.6">58</text>
<text x="384.6" y="85.6">68</text>
<text x="391.6" y="85.6">78</text>
<text x="29.2" y="92">6 этаж Этажный</text>
<text x="225" y="94.3">4.</text>
<text x="230" y="90.1">до домофонной панели - 95м</text>
<text x="230" y="94.3">На основную дверь дополнительно заложен кабель</text>
<text x="333.2" y="91.6">E9</text>
<text x="344.2" y="91.6">9</text>
<text x="350.1" y="91.6">19</text>
<text x="356.6" y="91.6">29</text>
<text x="363.8" y="91.6">39</text>
<text x="370.6" y="91.6">49</text>
<text x="377.8" y="91.6">59</text>
<text x="384.6" y="91.6">69</text>
<text x="391.6" y="91.6">79</text>
<text x="37.2" y="96.2">щит</text>
<text x="230" y="98.5">UTP длиной 2м от панели до электро-магнитного</text>
<text x="29.3" y="102.1">5 этаж Этажный</text>
<text x="37.2" y="106.3">щит</text>
<text x="230" y="102.6">замка</text>
<text x="29.2" y="112.3">4 этаж Этажный</text>
<text x="37.2" y="116.4">щит</text>
<text x="29.3" y="122.4">3 этаж Этажный</text>
<text x="37.2" y="126.5">щит</text>
<text x="29.2" y="132.5">2 этаж Этажный</text>
<text x="37.2" y="136.6">щит</text>
<text x="29.4" y="147.5">1 этаж Этажный</text>
<text x="37.2" y="151.7">щит</text>
<text x="98.2" y="151.8">±</text>
<text x="238.9" y="161.3">ID</text>
<text x="301.8" y="161">Наименование работ</text>
<text x="383.3" y="161.3">Ед.изм.</text>
<text x="397.5" y="161.3">Количество</text>
<text x="92.9" y="165.7">ШВВП 2x0.75 -1шт. (L=25м),</text>
<text x="94.4" y="169.9">в гофр. трубах ∅25 мм</text>
<text x="92.8" y="174.1">2х30 м до основной двери</text>
<text x="35.6" y="193.9">Подвал</text>
<text x="69.8" y="201.1">UTP 4x2х0.5 -1шт. (L=95м)</text>
<text x="119.7" y="200.2">UTP 4x2х0.5 -1шт. (L=25м),</text>
<text x="3.7" y="205.3" transform="rotate(-90 3.7 205.3)">Согласованно</text>
<text x="69.7" y="209.5">2х30 м до основной двери</text>
<text x="71.3" y="205.3">в гофр. трубах ∅25 мм</text>
<text x="119.3" y="208.6">2х30 м до основной двери</text>
<text x="120.9" y="204.4">в гофр. трубах ∅25 мм</text>
<text x="11.7" y="226.5" transform="rotate(-90 11.7 226.5)">Взам.инв.№</text>
<text x="286.8" y="240.8">2022</text>
<text x="11.7" y="257.8" transform="rotate(-90 11.7 257.8)">Подп. и дата</text>
<text x="300.9" y="253.4">Расширение Городской универсальной телекоммуникационной сети АО &quot;ЭР-Телеком</text>
<text x="338.8" y="257.5">Холдинг&quot; в г. Красноярск</text>
<text x="232.4" y="260.8">Изм.</text>
<text x="240.2" y="260.5">Кол. уч.</text>
<text x="251.7" y="260.8">Лист</text>
<text x="260.8" y="260.8">№ док.</text>
<text x="274.3" y="260.8">Подп.</text>
<text x="286.6" y="260.7">Дата</text>
<text x="230.3" y="265.8">ГИП</text>
<text x="250.3" y="265.5">Акулов</text>
<text x="307.9" y="266.3">Распределительная сеть МКУ-541</text>
<text x="367.9" y="265.8">Стадия</text>
<text x="384.2" y="265.8">Лист</text>
<text x="400.2" y="265.8">Листов</text>
<text x="230.3" y="270.5">Н. контр.</text>
<text x="312.4" y="274.6">ул. Линейная, 78, подъезд 1</text>
<text x="323" y="270.5">Домофония</text>
<text x="11.7" y="287" transform="rotate(-90 11.7 287)">Инв. №подл.</text>
<text x="230.3" y="285.4">Проверил</text>
<text x="250.3" y="285.4">Учуватов</text>
<text x="297.4" y="283.7">Схема внутренней домофонной распределительной</text>
<text x="317.2" y="287.9">сети 1-го подъезда</text>
<text x="230.3" y="290.4">Разработал</text>
<text x="250.3" y="290.8">Мачнев</text>
<text x="390.2" y="295.5">Формат А3</text>
</g>
<g font-size="3.6">
<text x="303.2" y="36.9">Бело-чёрный</text>
<text x="303.2" y="42.9">Бело-коричневый</text>
<text x="303.2" y="48.9">Бело-розовый</text>
<text x="303.2" y="54.9">Бело-красный</text>
<text x="303.2" y="61.6">Бело-жёлтый</text>
<text x="303.2" y="67.6">Бело-зелёный</text>
<text x="303.2" y="73.6">Бело-синий</text>
<text x="303.2" y="78.9">Бело-фиолетовый</text>
<text x="303.2" y="85.6">Салатовый</text>
<text x="303.2" y="91.6">Белый</text>
<text x="343" y="121.7" transform="rotate(-90 343 121.7)">Черный</text>
</g>
<g font-size="3.4">
<text x="234.1" y="170.7">CMP00328</text>
<text x="250.8" y="170.5">Прокладка кабеля UTP 4x2 категории нг(А)-LS-5е</text>
<text x="386.7" y="170.7">м</text>
<text x="403" y="170.7">120</text>
<text x="234" y="179.7">CMP00098</text>
<text x="250.8" y="179.4">Разделка кабеля FTP, UTP. Одна пара, с одного конца кабеля</text>
<text x="385.4" y="179.7">шт.</text>
<text x="404.2" y="179.7">8</text>
<text x="234.2" y="188.7">CMP00104</text>
<text x="250.8" y="188.4">Маркировка кабеля с 2 сторон</text>
<text x="385.4" y="188.7">шт.</text>
<text x="404.2" y="188.7">2</text>
<text x="234.3" y="197.7">CMP00163</text>
<text x="250.8" y="197.4">Монтаж металлорукава 20 мм</text>
<text x="386.7" y="197.7">м</text>
<text x="403.6" y="197.7">50</text>
<text x="234.2" y="206.7">CMP00214</text>
<text x="250.8" y="208.4">(Оборудование Заказчика)</text>
<text x="250.8" y="204.4">Установка коммутатора координатно матричного на существующую домофонную распределительную сеть</text>
<text x="385.4" y="206.7">шт.</text>
<text x="404.5" y="206.7">1</text>
<text x="234.2" y="215.7">CMP00221</text>
<text x="250.8" y="215.4">Прокладка кабеля КСПВ 20х0,5</text>
<text x="386.7" y="215.7">м</text>
<text x="402.8" y="215.7">245</text>
<text x="234" y="224.7">CMP00226</text>
<text x="250.8" y="224.7">Подключение кабеля КСПВ</text>
<text x="384.8" y="224.4">пара</text>
<text x="403.5" y="224.7">79</text>
<text x="234.1" y="233.7">CMP00803</text>
<text x="250.8" y="233.4">Демонтаж координатно-матричного коммутатора</text>
<text x="385.4" y="233.7">шт.</text>
<text x="404.5" y="233.7">1</text>
</g>
<text font-size="3" x="151" y="44.3">ШОУ</text>
<g font-size="2.9">
<text x="140" y="148.3">Основная</text>
<text x="141.8" y="151.6">дверь</text>
</g>
<g font-size="2.2">
<text x="54.1" y="47.1">Слаботочный</text>
<text x="68.1" y="47.1">Слаботочный</text>
<text x="82.1" y="47.1">Слаботочный</text>
<text x="55.5" y="49.6">канал №1</text>
<text x="69.3" y="49.6">канал №2</text>
<text x="83.4" y="49.6">канал №3</text>
</g>
<g font-size="2">
<text x="64.3" y="53.7">Слаботочн.</text>
<text x="78.3" y="53.7">Слаботочн.</text>
<text x="92.3" y="53.7">Слаботочн.</text>
<text x="64.3" y="56">канал</text>
<text x="68.2" y="56">.</text>
<text x="78.3" y="56">канал</text>
<text x="82.2" y="56">.</text>
<text x="92.3" y="56">канал.</text>
</g>
</svg>
